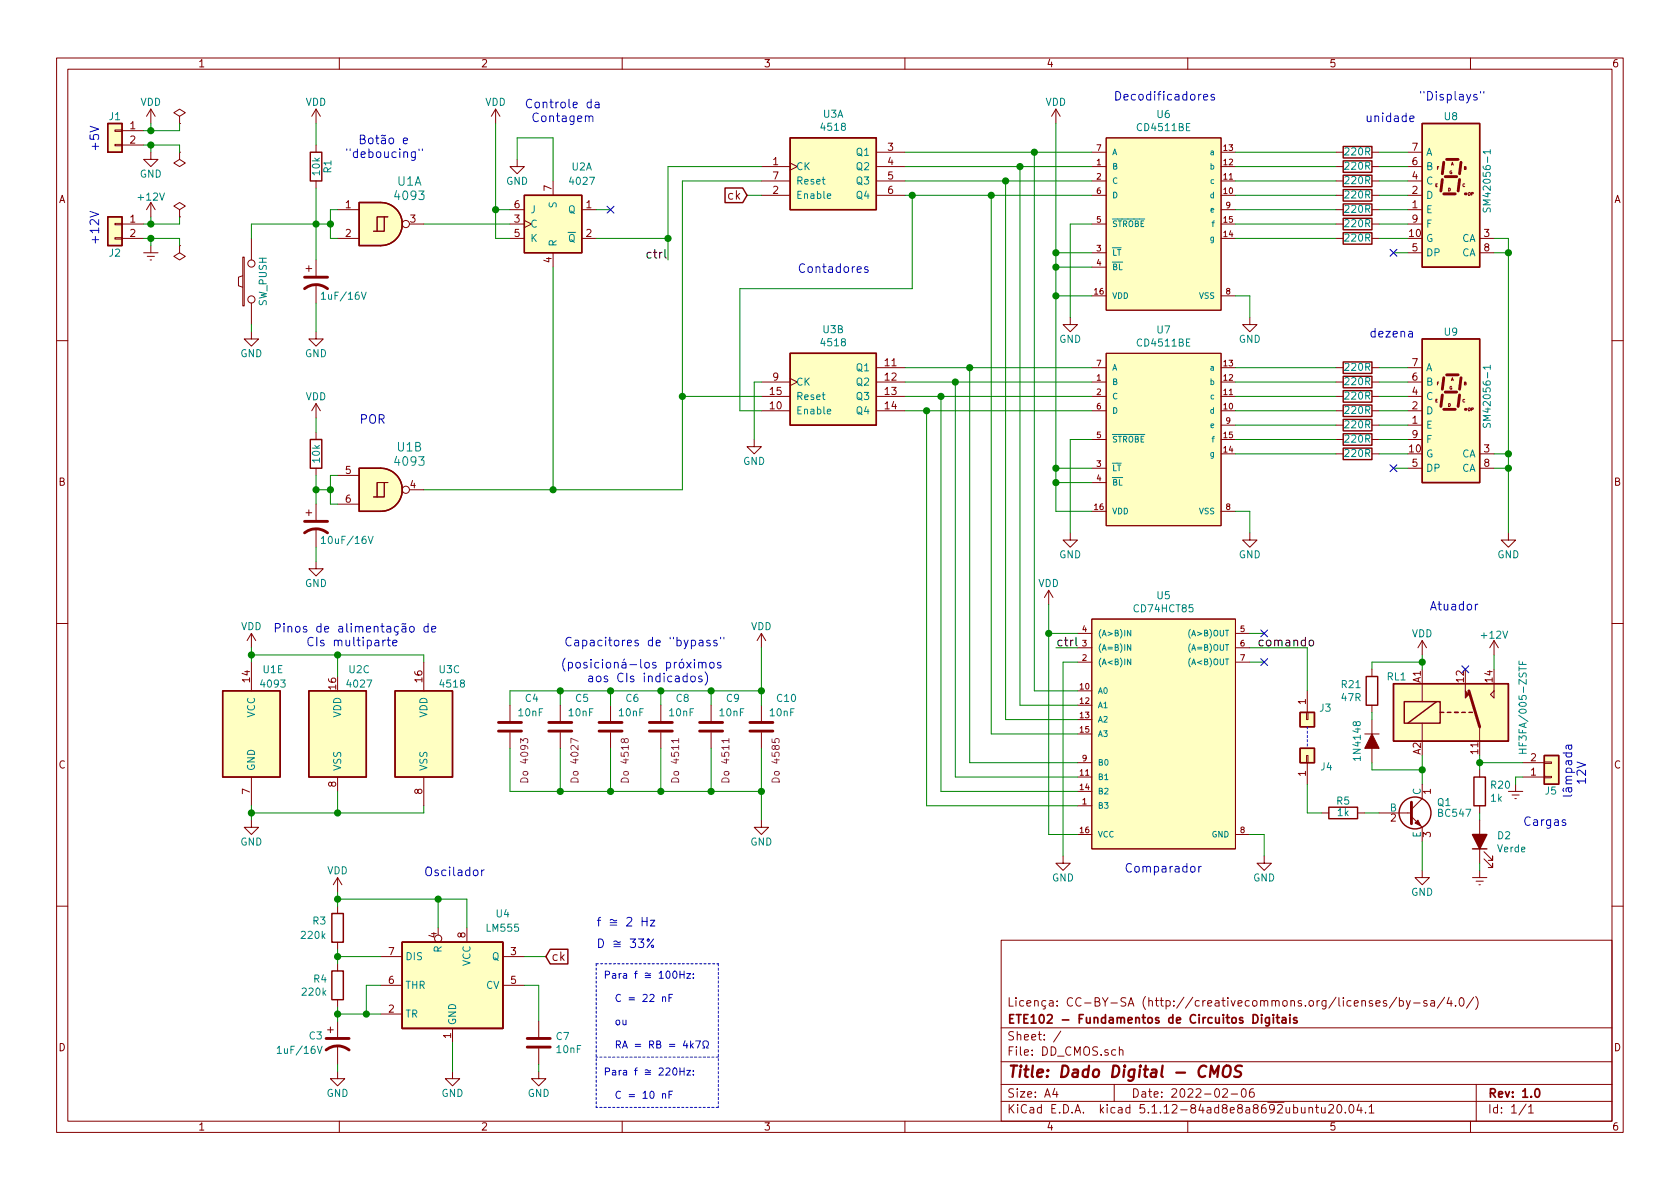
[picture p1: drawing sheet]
<svg xmlns="http://www.w3.org/2000/svg" width="297mm" height="210mm" viewBox="0 0 297 210" stroke-linecap="round" stroke-linejoin="round" font-family="sans-serif">
<g fill="none" stroke="#840000" stroke-width=".18">
<path d="M10 10.3h277v189.9h-277zM12 12.2h273v186.1h-273zM60 10.3v1.9M110 10.3v1.9M160 10.3v1.9M210 10.3v1.9M260 10.3v1.9M20.3 25.5h1.3v.3h-1.3zM20.3 23h1.3v.2h-1.3zM20.3 39.5h1.3v.2h-1.3zM21.6 23.1h3.8M21.6 25.6h3.8"/>
<path d="M21.6 39.6h3.8M20.3 42h1.3v.3h-1.3zM21.6 42.2h3.8M236.2 42.2h1.3M242.6 42.2h1.2M10 60.2h2M285 60.2h2M10 110.3h2M285 110.3h2M269.2 137.4h3.8M269.2 134.9h3.8M273 134.7h1.3v.3h-1.3z"/>
<path d="M273 137.3h1.3v.2h-1.3zM261.6 145v7.6M262.4 151.9l1.5 1.5v-.8v.8h-.8M262.4 150.6l1.5 1.5v-.7v.7h-.8M10 160.2h2M177 166.3h108v32h-108zM242.6 177l-.3-.1-.2 .2v.3l.5 .1v.3h-.5M243.3 177.4l.7-.1-.1-.3-.4-.1-.2 .2 .1 .7h.5M245.1 177l-.3-.1-.2 .2 .1 .3 .4 .1v.3h-.5M246.9 176.3l-1.3 2M247.4 177l.5-.1 .2 .3v.6l-.2 .1-.5-.1M247.4 176.4v1.5"/>
<path d="M248.6 176.9l.4 1M249.4 176.9l-.5 1.4-.3 .1M249.9 177.4h1.2M252.3 177l-.4-.1-.2 .2 .1 .3 .5 .1v.3h-.6M253 177h.6v.9M253.6 177.3l-.5 .1a.29 .29 0 0 0-.2 .2 .29 .29 0 0 0 .2 .3l.5-.1M255.4 176.3l-1.3 2M256.2 176.3l-.3 1.1h.9M256.6 176.9v1M257.4 177.8v.1M258.1 176.6l.2-.2a.8 .8 0 0 1 .6 .8 .8 .8 0 0 1-.6 .7l-.2-.1-.1-.4zM260.6 176.3l-1.3 2"/>
<path d="M260.9 176.2a1.71 1.71 0 0 1 0 2.3M285 160.2h2M60 198.3v1.9M110 198.3v1.9M160 198.3v1.9M177 194.8h108M177 191.8h108M177 187.8h108M177 181.8h108M186.5 192.5l-.4 1h1M186.8 193v1M187.6 182.3l-1.3 2"/>
<path d="M197 191.8v3M197.9 185.7h.1a.37 .37 0 0 1 .6 .1v.8M197.9 185.1v1.5M210 198.3v1.9M216.2 192.7l.2-.2h.4l.2 .5-.9 1h.9M217.7 193.5h1.1M219.6 192.7l.4-.2a.94 .94 0 0 1 0 1.5 .82 .82 0 0 1-.4-1.3zM221.6 192.5a.59 .59 0 0 0-.7 .7l.1 .7 .2 .1 .5-.1 .1-.5-.2-.2-.4-.1-.3 .3M231.4 196l.2-.2 .4 .1 .1 .9M231.4 195.8v1M232.6 195.8h.5M232.8 195.3v1.3l.3 .2"/>
<path d="M233.7 195.8v.8a.37 .37 0 0 0 .6 .1M234.3 195.8v1M234.9 195.5l.3-.2h.3l.2 .2 .1 .3-.1 .2-.8 .8h.9M236.5 195.5l.2-.2a.8 .8 0 0 1 .6 .8 .8 .8 0 0 1-.6 .7l-.2-.1-.1-.4zM237.9 196.7v.1M238.7 195.5l.2-.2a.8 .8 0 0 1 .5 .8 .8 .8 0 0 1-.5 .7l-.2-.1-.2-.4zM240.3 195.2l-.4 1.1h1M240.6 195.8v1M241.4 196.7v.1M242.1 195.8l.4-.5v1.5M242.1 196.8h.8M260 198.3v1.9"/>
<path d="M261 191.8v6.5M269.8 195.2l-1.2 2M270.3 195.8l.4-.5v1.5M270.3 196.8h.8"/>
</g>
<g fill="none" stroke="#840000" stroke-width=".3">
<path d="M223.1 179.4v.2M223.1 179.9v1M224.4 179.9v1.2l-.2 .3h-.4M225.1 179.4v.2M225.1 179.9v1M225.7 179.9h.5M225.9 179.4v1.3l.3 .2M228.1 179.4v.2M228.1 179.9v1M224.4 180l-.4-.1-.3 .3 .2 .6h.5M226.7 180h.6l.1 .9M227.4 180.3l-.6 .1a.29 .29 0 0 0-.2 .2 .29 .29 0 0 0 .2 .3l.6-.1"/>
<path d="M229.3 180a.37 .37 0 0 0-.6 .1l.1 .3 .5 .1 .1 .1-.3 .3-.4-.1M271.5 192.7l.2-.2a.81 .81 0 0 1 .6 .6 .81 .81 0 0 1-.3 .8l-.1 .1a.79 .79 0 0 1-.4-1.3z"/>
</g>
<path d="M213.9 190.4l.2-2 .6 1.5 .8-1.5-.3 2M216.4 188.7a.67 .67 0 0 1 1.2 0 1.43 1.43 0 0 1-.6 1.7l-.6-.1a1.41 1.41 0 0 1 0-1.6zM219.6 188.5l-.3-.1-.7 .1a.47 .47 0 0 0-.2 .5 .47 .47 0 0 0 .3 .4l.4 .1a.48 .48 0 0 1 .3 .5 .48 .48 0 0 1-.4 .4l-.8-.1" fill="none" stroke="#840000" stroke-width=".41"/>
<path d="M19 21.8h2.6v5.1h-2.6zM19 38.3h2.6v5.1h-2.6zM251.5 21.8h10.1v25.4h-10.1zM237.5 41.1h5.1v2.1h-5.1zM273 133.6h2.6v5.1h-2.6zM260.3 150.1h2.6" fill="none" stroke="#840000" stroke-width=".25"/>
<path d="M260.3 147.6h2.6l-1.3 2.5z" fill="#840000" stroke="#840000" stroke-width=".25"/>
<g fill="#ffffc2" stroke="#ffffc2" stroke-width=".18">
<path d="M19 21.8h2.6v5.1h-2.6z"/>
<path d="M19 38.3h2.6v5.1h-2.6z"/>
<path d="M273 133.6h2.6v5.1h-2.6z"/>
<path d="M251.5 21.8h10.1v25.4h-10.1z"/>
</g>
<path d="M255 31.7l-.2 2.1M255.3 34.3h2M255.3 28.7l-.3 2M255.5 31.2h2.1M255.8 28.2h2M258.1 31.7l-.3 2.1M258.3 28.7l-.2 2" fill="none" stroke="#840000" stroke-width=".51"/>
<circle cx="259.1" cy="34.3" r=".25" fill="#840000"/>
<path d="M248.9 37.1h2.6M248.9 34.5h2.6M248.9 32h2.6M248.9 29.5h2.6M248.9 26.9h2.6M248.9 39.6h2.6M248.9 44.7h2.6M261.6 42.2h2.6M261.6 44.7h2.6" fill="none" stroke="#840000" stroke-width=".18"/>
<path d="M262.3 36.8l-.1 .5 .2 .1h.3l.3-.5 .3-.1 .2 .2-.1 .5M263.5 26.8h-1.3l.4 .4M263.5 26.5v.7" fill="none" stroke="#008484" stroke-width=".18"/>
<path d="M251.5 59.9h10.1v25.4h-10.1z" fill="#ffffc2" stroke="#ffffc2" stroke-width=".18"/>
<path d="M251.5 59.9h10.1v25.4h-10.1z" fill="none" stroke="#840000" stroke-width=".25"/>
<path d="M255 69.8l-.2 2.1M255.3 72.4h2M255.3 66.8l-.3 2M255.5 69.3h2.1M255.8 66.3h2M258.1 69.8l-.3 2.1M258.3 66.8l-.2 2" fill="none" stroke="#840000" stroke-width=".51"/>
<circle cx="259.1" cy="72.4" r=".25" fill="#840000"/>
<g fill="none" stroke="#840000" stroke-width=".18">
<path d="M26.7 19.3l-.8 1.3M26.7 19.3v2.5M26.7 19.3l.7 1.3M55.9 19.3l-.8 1.3M55.9 19.3v2.5M55.9 19.3l.7 1.3M87.6 19.3l-.7 1.3M87.6 19.3v2.5M87.6 19.3l.8 1.3M186.7 19.3l-.8 1.3M186.7 19.3v2.5M186.7 19.3l.8 1.3"/>
<path d="M26.7 26.9v1.3h1.2l-1.2 1.3-1.3-1.3h1.3M26.7 35.8v2.5M26.7 35.8l-.8 1.3M26.7 35.8l.7 1.3M31.7 26.9v1.3l1.1 .6-1.1 .7-1-.7 1-.6M31.7 26.9h.1M31.7 37.1l1.1-.7-1.1-.6-1 .6 1 .7v1.2M31.7 38.3h.1M31.7 20.6l1.1-.7-1.1-.6-1 .6 1 .7v1.2M31.7 21.8h.1M55.9 25.6v1.3M55.9 32v1.3"/>
<path d="M59.7 37.1h3.8M67.9 38.3h-1.2v2.6M68.6 38.3h-.7v2.6h-1.9M72.4 39.6h2.5M90.2 37.1h2.5M90.2 39.6h2.5M91.4 28.2v1.3h1.3l-1.3 1.2-1.2-1.2h1.2M92.7 39l1.3 .6-1.3 .7M97.8 32v2.5M102.9 37.1h2.5M134.6 29.5h5.1M134.6 32h5.1"/>
<path d="M134.6 34.5h5.1M139.7 28.8l1.3 .7-1.3 .6M154.9 29.5h5.1M154.9 32h5.1M154.9 34.5h5.1M154.9 26.9h5.1M193 29.5h2.6M193 32h2.6M193 34.5h2.6M193 39.6h2.6M193 26.9h2.6M195.6 24.4h20.3v30.5h-20.3z"/>
<path d="M215.9 29.5h2.5M215.9 32h2.5M215.9 34.5h2.5M215.9 37.1h2.5M215.9 39.6h2.5M215.9 26.9h2.5M236.2 29.5h1.3M236.2 32h1.3M236.2 34.5h1.3M236.2 37.1h1.3M236.2 39.6h1.3M236.2 26.9h1.3"/>
<path d="M242.6 29.5h1.2M242.6 32h1.2M242.6 34.5h1.2M242.6 37.1h1.2M242.6 39.6h1.2M242.6 26.9h1.2M25.4 44.7h2.5M26 45.3h1.3M26.5 46h.3M26.7 43.4v1.3M31.7 43.4v1.3l1.1 .6-1.1 .7-1-.7 1-.6M31.7 43.4h.1"/>
<path d="M42.9 45.5h.3v8.6h-.3zM42.9 48.8l-.7 .2v1.5l.7 .3M44.4 58.7v1.2h1.3l-1.3 1.3-1.2-1.3h1.2M44.4 42.2v3.8M44.4 53.6v3.8M54.1 47.5h1M54.6 47v1M55.9 58.7v1.2h1.2l-1.2 1.3-1.3-1.3h1.3M55.9 46v2.8M55.9 50.3v3.3M59.7 42.2h3.8M90.2 42.2h2.5"/>
<path d="M97.8 44.7v2.5M102.9 42.2h2.5M189.2 56.1v1.3h1.3l-1.3 1.3-1.2-1.3h1.2M193 44.7h2.6M193 52.3h2.6M193 47.2h2.6M215.9 42.2h2.5M215.9 52.3h2.5M221 56.1v1.3h1.2l-1.2 1.3-1.3-1.3h1.3M55.9 71.4v2.5M55.9 76.4v1.3M55.9 71.4l-.8 1.2"/>
<path d="M55.9 71.4l.7 1.2M133.3 77.7v1.3h1.3l-1.3 1.3-1.2-1.3h1.2M134.6 72.6h5.1M134.6 70.1h5.1M134.6 67.6h5.1M139.7 66.9l1.3 .7-1.3 .6M154.9 72.6h5.1M154.9 70.1h5.1M154.9 67.6h5.1M154.9 65h5.1M193 72.6h2.6M193 70.1h2.6"/>
<path d="M193 67.6h2.6M193 65h2.6M193 77.7h2.6M195.6 62.5h20.3v30.5h-20.3zM215.9 75.2h2.5M215.9 72.6h2.5M215.9 70.1h2.5M215.9 67.6h2.5M215.9 65h2.5M215.9 77.7h2.5M236.2 75.2h1.3M236.2 72.6h1.3"/>
<path d="M236.2 70.1h1.3M236.2 67.6h1.3M236.2 65h1.3M236.2 77.7h1.3M242.6 75.2h1.2M242.6 72.6h1.2M242.6 70.1h1.2M242.6 67.6h1.2M242.6 65h1.2M242.6 77.7h1.2M248.9 75.2h2.6M248.9 72.6h2.6"/>
<path d="M248.9 70.1h2.6M248.9 67.6h2.6M248.9 65h2.6M248.9 77.7h2.6M54.1 90.7h1M54.6 90.2v1M55.9 99.3v1.3h1.2l-1.2 1.2-1.3-1.2h1.3M55.9 82.8v1.3M55.9 89.1v2.8M55.9 93.5v3.3M59.7 84.1h3.8M59.7 89.1h3.8"/>
<path d="M67.9 85.3h-1.2v2.6M68.6 85.3h-.7v2.6h-1.9M72.4 86.6h2.5M189.2 94.2v1.3h1.3l-1.3 1.3-1.2-1.3h1.2M193 82.8h2.6M193 90.4h2.6M193 85.3h2.6M215.9 80.3h2.5M215.9 90.4h2.5M221 94.2v1.3h1.2l-1.2 1.3-1.3-1.3h1.3M236.2 80.3h1.3M242.6 80.3h1.2"/>
<path d="M248.9 82.8h2.6M261.6 80.3h2.6M261.6 82.8h2.6M266.7 94.2v1.3h1.3l-1.3 1.3-1.3-1.3h1.3M44.4 112l-.7 1.3M44.4 112v2.5M44.4 117.1v5.1M44.4 112l.8 1.3M74.9 117.1v5.1M134.6 112v2.5M134.6 112l-.7 1.3M134.6 112l.8 1.3"/>
<path d="M185.4 104.4l-.7 1.3M185.4 104.4v2.5M185.4 104.4l.8 1.3M190.5 117.1h2.5M190.5 114.5h2.5M190.5 112h2.5M193 109.5h25.4v40.6h-25.4zM218.4 117.1h2.6M218.4 114.5h2.6M218.4 112h2.6M242.6 118.4v1.2M251.5 113.3v2.5"/>
<path d="M251.5 113.3l-.8 1.2M251.5 113.3l.7 1.2M264.2 113.3v2.5M264.2 113.3l-.8 1.2M264.2 113.3l.7 1.2M44.4 137.4v5.1M59.7 137.4v2.5M74.9 137.4v5.1M90.2 124.7v2.8M90.2 129.5v2.8M99.1 124.7v2.8M99.1 129.5v2.8"/>
<path d="M107.9 124.7v2.8M107.9 129.5v2.8M116.8 124.7v2.8M116.8 129.5v2.8M125.7 124.7v2.8M125.7 129.5v2.8M134.6 124.7v2.8M134.6 129.5v2.8M190.5 139.9h2.5M190.5 129.8h2.5M190.5 122.2h2.5M190.5 137.4h2.5"/>
<path d="M190.5 124.7h2.5M190.5 127.2h2.5M190.5 134.9h2.5M231 126h.3v1.2h-.3zM231 133.6h.3v1.3h-.3zM231.1 122.2v3.8M231.1 134.9v3.8M241.3 129.8h2.5M242.6 124.7v1.3M242.6 127.2v2.6M242.6 132.3v2.6M251.5 120.9v3.2"/>
<path d="M251.5 127.9v3.2M251.5 138.7v2.5l-1.9 1.9M259.1 120.9v1.3M261.6 128.5v2.6M261.6 136.1v1.3M263.5 122.8l.7-.6v1.2zM264.2 120.9v1.3M266.7 139.9h2.5M268 138.7v1.2M44.4 145v1.3h1.3l-1.3 1.3-1.2-1.3h1.2M59.7 155.2v2.5M59.7 155.2l-.8 1.3"/>
<path d="M59.7 155.2l.8 1.3M134.6 145v1.3h1.3l-1.3 1.3-1.3-1.3h1.3M188 151.4v1.2h1.2l-1.2 1.3-1.3-1.3h1.3M190.5 142.5h2.5M190.5 147.6h2.5M218.4 147.6h2.6M223.5 151.4v1.2h1.3l-1.3 1.3-1.3-1.3h1.3M233.7 143.8h1.2M240 143.8h1.3M243.8 143.8h5.8M249.6 144.4l1.9 1.9v2.5M251.5 153.9v1.3h1.2l-1.2 1.3-1.3-1.3h1.3"/>
<path d="M260.3 155.2h2.6M261 155.8h1.3M261.5 156.5h.2M261.6 142.5v1.3M261.6 153.9v1.3M267.3 140.6h1.3M267.8 141.2h.3M59.7 160.3v1.2M59.7 166.6v1.3M59.7 170.4v1.3M59.7 176.8v1.2M67.3 179.3h3.8"/>
<path d="M67.3 169.2h3.8M67.3 174.2h3.8M77.5 164.1v1.2M82.5 164.1v2.5M88.9 169.2h3.8M88.9 174.2h3.8M57.9 182.1h1M58.4 181.6v1M59.7 189.5v1.2h1.3l-1.3 1.3-1.3-1.3h1.3M59.7 180.6v2.8M59.7 184.9v3.3M80 189.5v1.2h1.3l-1.3 1.3-1.3-1.3h1.3"/>
<path d="M80 181.9v2.5M95.2 189.5v1.2h1.3l-1.3 1.3-1.2-1.3h1.2M95.2 180.6v2.8M95.2 185.4v2.8"/>
<circle cx="71.8" cy="39.6" r=".63"/>
<circle cx="44.4" cy="46.6" r=".63"/>
<circle cx="44.4" cy="53" r=".63"/>
<circle cx="71.8" cy="86.6" r=".63"/>
<circle cx="77.5" cy="166" r=".63"/>
</g>
<g fill="none" stroke="#008484" stroke-width=".18">
<path d="M146.3 34.7l.6-.1-.1-.3h-.3l-.2 .1 .1 .6h.4M56.8 52l.4-.3v1.2M56.8 52.9h.8M63.9 51.7l.4 1.2 .4-1.2M146.3 72.8l.6-.1-.1-.3h-.3l-.2 .1 .1 .6h.4M262.3 74.9l-.1 .5 .2 .1h.3l.3-.5 .3-.1 .2 .2-.1 .5M263.5 64.9h-1.3l.4 .4M263.5 64.6v.7M56.8 95.2l.4-.4v1.3M56.8 96.1h.8M65.1 94.8l.4 1.3 .5-1.3M199.9 116.5v1l-.6-1v1"/>
<path d="M199.9 114v1l-.6-1v1M199.9 111.4v1.1l-.6-1.1v1.1M210.5 111.3a1.2 1.2 0 0 0 0 1.5M210.5 113.8a1.2 1.2 0 0 0 0 1.6M210.5 116.4a1.2 1.2 0 0 0 0 1.5M268.6 116.9v.6h1.2M269.2 117.1v.4M268.6 133.2h1.2M269.2 132.5v.7M49 185.4l.4-.4v1.3M49 186.3h.8M56.1 185l.4 1.3 .4-1.3"/>
</g>
<g fill="#ffffc2" stroke="#ffffc2" stroke-width=".18">
<path d="M229.9 126h2.5v2.5h-2.5z"/>
<path d="M229.9 132.3h2.5v2.6h-2.5z"/>
<path d="M246.4 120.9h20.3v10.2h-20.3z"/>
<path d="M67.3 35.8a3.8 3.8 0 0 1 3.8 3.8 3.8 3.8 0 0 1-3.8 3.8z"/>
<path d="M63.5 35.8h3.8v7.6h-3.8z"/>
<path d="M92.7 34.5h10.2v10.2h-10.2z"/>
<path d="M193 109.5h25.4v40.6h-25.4z"/>
<path d="M67.3 82.8a3.8 3.8 0 0 1 3.8 3.8 3.8 3.8 0 0 1-3.8 3.8z"/>
<path d="M63.5 82.8h3.8v7.6h-3.8z"/>
<path d="M139.7 24.4h15.2v12.7h-15.2z"/>
<path d="M39.4 122.2h10.1v15.2h-10.1z"/>
<path d="M139.7 62.5h15.2v12.7h-15.2z"/>
<path d="M69.8 122.2h10.2v15.2h-10.2z"/>
<path d="M71.1 166.6h17.8v15.3h-17.8z"/>
<path d="M54.6 122.2h10.2v15.2h-10.2z"/>
<path d="M195.6 24.4h20.3v30.5h-20.3z"/>
<path d="M195.6 62.5h20.3v30.5h-20.3z"/>
</g>
<g fill="none" stroke="#840000" stroke-width=".25">
<path d="M54.9 26.9h2v5.1h-2zM63.5 35.8h3.8a3.8 3.8 0 0 1 3.8 3.8 3.8 3.8 0 0 1-3.8 3.8h-3.8zM92.7 34.5h10.2v10.2h-10.2zM128.2 33.2h3.1l.8 1.3-.8 1.3h-3.1zM139.7 24.4h15.2v12.7h-15.2zM237.5 28.4h5.1v2.1h-5.1zM237.5 31h5.1v2h-5.1zM237.5 33.5h5.1v2.1h-5.1zM237.5 36.1h5.1v2h-5.1zM237.5 38.6h5.1v2h-5.1zM237.5 25.9h5.1v2h-5.1zM54.9 77.7h2v5.1h-2z"/>
<path d="M139.7 62.5h15.2v12.7h-15.2zM237.5 64h5.1v2h-5.1zM237.5 66.5h5.1v2.1h-5.1zM237.5 69.1h5.1v2h-5.1zM237.5 71.6h5.1v2.1h-5.1zM237.5 74.2h5.1v2h-5.1zM237.5 76.7h5.1v2h-5.1zM237.5 79.2h5.1v2.1h-5.1zM63.5 82.8h3.8a3.8 3.8 0 0 1 3.8 3.8 3.8 3.8 0 0 1-3.8 3.8h-3.8zM241.6 119.6h2v5.1h-2zM39.4 122.2h10.1v15.2h-10.1zM54.6 122.2h10.2v15.2h-10.2z"/>
<path d="M69.8 122.2h10.2v15.2h-10.2zM229.9 126h2.5v2.5h-2.5zM229.9 132.3h2.5v2.6h-2.5zM246.4 120.9h20.3v10.2h-20.3zM248.3 124.1h6.3v3.8h-6.3zM254 124.1l-5.1 3.8M254.6 126h.7M255.9 126h.6M257.2 126h.6M258.4 126h.7M259.7 126h.6M260.6 137.4h2v5.1h-2z"/>
<path d="M234.9 142.7h5.1v2.1h-5.1zM58.7 171.7h2v5.1h-2zM58.7 161.5h2v5.1h-2zM71.1 166.6h17.8v15.3h-17.8zM97.3 167.9h3.1v2.6h-3.1l-.8-1.3z"/>
<circle cx="250.2" cy="143.8" r="2.82"/>
</g>
<g fill="none" stroke="#840000" stroke-width=".51">
<path d="M53.8 51a3.3 3.3 0 0 1 4.1 0M53.8 49h4.1M53.8 94.2a3.3 3.3 0 0 1 4.1 0M53.8 92.2h4.1M88.1 129.3h4.1M88.1 127.8h4.1M97 129.3h4.1M97 127.8h4.1M105.9 129.3h4.1M105.9 127.8h4.1M114.8 129.3h4.1M114.8 127.8h4.1"/>
<path d="M123.7 129.3h4.1M123.7 127.8h4.1M132.6 129.3h4.1M132.6 127.8h4.1M259.7 122.2l1.9 6.3M249.6 141.9v3.8M57.7 185.7a3.3 3.3 0 0 1 4 0M57.7 183.6h4M93.2 183.6h4.1M93.2 185.2h4.1"/>
</g>
<g fill="#840000" stroke="#840000" stroke-width=".18">
<path d="M259.1 122.2l.6 .6-.6 .6z"/>
<path d="M242.6 129.8l1.2 2.5h-2.5z"/>
<path d="M250.2 145.5l.5-.5 .5 1z"/>
</g>
<path d="M92 131.4v-.8l.5 .4 .2-.3 .4-.1 .2 .3-.1 .5M102.2 131.1l-1.3-.5v.8M110.4 130.9l.2-.3h.3l.2 .3-.1 .3-.1 .1h-.4l-.1-.4-.3-.3-.3 .3v.2l.3 .2 .3-.2M120 130.6v.7M128.9 130.6v.7M136.5 130.7v.6h.6l-.1-.4 .2-.3h.3l.3 .3-.2 .4" fill="none" stroke="#840084" stroke-width=".18"/>
<path d="M231.1 128.5v3.8M105.4 170.4v25.4M105.4 170.4h21.6M127 170.4v25.4M127 195.8h-21.6M127 186.9h-21.6" fill="none" stroke="#0000c2" stroke-width=".18" stroke-dasharray=".4 .4"/>
<g fill="none" stroke="#008400" stroke-width=".18">
<path d="M25.4 25.6h6.3v1.3M26.7 21.8v1.3M26.7 25.6v1.3M26.7 38.3v1.3M31.7 38.3v1.3h-6.3M31.7 21.8v1.3h-6.3M55.9 21.8v3.8M55.9 33.3v12.7M58.4 39.6h-14v2.6M59.7 37.1h-1.3v5.1h1.3M74.9 39.6h15.3M87.6 21.8v20.4h2.6"/>
<path d="M87.6 37.1h2.6M91.4 28.2v-3.8h6.4v7.6M105.4 37.1h2.5M132.1 34.5h2.5M134.6 29.5h-16.5v16.5M134.6 32h-14v54.6h-45.7M160 26.9h33M160 29.5h33M160 32h33M160 34.5h33M161.3 34.5v16.5h-30.5v21.6h3.8M175.3 34.5v95.3h15.2"/>
<path d="M177.8 32v95.2h12.7M180.3 29.5v95.2h10.2M182.9 26.9v95.3h7.6M186.7 21.8v68.6h6.3M193 39.6h-3.8v16.5M218.4 26.9h17.8M218.4 29.5h17.8M218.4 32h17.8M218.4 34.5h17.8M218.4 37.1h17.8M218.4 39.6h17.8M243.8 26.9h5.1"/>
<path d="M243.8 29.5h5.1M243.8 32h5.1M243.8 34.5h5.1M243.8 37.1h5.1M243.8 39.6h5.1M25.4 42.2h6.3v1.2M26.7 42.2v1.2M44.4 57.4v1.3M55.9 53.6v5.1M97.8 47.2v39.4M105.4 42.2h12.7M186.7 52.3h6.3"/>
<path d="M186.7 44.7h6.3M186.7 47.2h6.3M218.4 42.2h17.8M218.4 52.3h2.6v3.8M243.8 42.2h5.1M246.4 44.7h2.5M264.2 42.2h2.5v52M264.2 44.7h2.5M55.9 73.9v2.5M120.6 70.1h14M134.6 67.6h-1.3v10.1M160 65h33"/>
<path d="M160 70.1h33M160 67.6h33M160 72.6h33M163.8 72.6v69.9h26.7M166.4 70.1v69.8h24.1M168.9 67.6v69.8h21.6M171.4 65v69.9h19.1M193 77.7h-3.8v16.5M218.4 77.7h17.8M218.4 65h17.8M218.4 70.1h17.8M218.4 75.2h17.8"/>
<path d="M218.4 67.6h17.8M218.4 72.6h17.8M243.8 77.7h5.1M243.8 65h5.1M243.8 70.1h5.1M243.8 75.2h5.1M243.8 67.6h5.1M243.8 72.6h5.1M55.9 84.1v5M55.9 96.8v2.5M55.9 86.6h2.5M59.7 84.1h-1.3v5h1.3"/>
<path d="M186.7 85.3h6.3M186.7 82.8h6.3M218.4 90.4h2.6v3.8M218.4 80.3h17.8M243.8 80.3h5.1M246.4 82.8h2.5M264.2 82.8h2.5M264.2 80.3h2.5M44.4 114.5v2.6M44.4 115.8h30.5v1.3M59.7 115.8v3.8M134.6 114.5v10.2"/>
<path d="M185.4 106.9v40.7h5.1M185.4 112h5.1M186.7 114.5h3.8M190.5 117.1h-2.5v34.3M221 112h2.5M221 117.1h2.5M221 114.5h10.1v7.7M251.5 117.1h-8.9v1.3M251.5 115.8v2.6M264.2 115.8v2.6M59.7 139.9v3.9M90.2 132.3v7.6h44.4"/>
<path d="M99.1 122.2v2.5M99.1 132.3v7.6M107.9 122.2v2.5M107.9 132.3v7.6M116.8 122.2v2.5M116.8 132.3v7.6M125.7 122.2v2.5M125.7 132.3v7.6M134.6 122.2h-44.4v2.5M134.6 132.3v12.7M231.1 138.7v5.1h2.6M242.6 126v1.2"/>
<path d="M242.6 134.9v1.2h8.9M251.5 133.6v5.1M261.6 134.9h7.6M261.6 133.6v2.5M269.2 137.4h-1.2v1.3M44.4 142.5v2.5M59.7 157.7v2.6M59.7 159h22.8v5.1M74.9 142.5v1.3h-30.5M77.5 159v5.1M221 147.6h2.5v3.8M241.3 143.8h2.5"/>
<path d="M251.5 148.8v5.1M261.6 143.8v1.2M261.6 152.6v1.3M59.7 167.9v2.5M59.7 178v2.6M59.7 169.2h7.6M59.7 179.3h7.6M67.3 174.2h-2.5v5.1M92.7 169.2h3.8M92.7 174.2h2.5v6.4M59.7 188.2v1.3M80 184.4v5.1"/>
<path d="M95.2 188.2v1.3"/>
</g>
<path d="M190.2 112.7v1.3l.2 .2M231.5 113.3l.2-.1 .5 .1 .1 .6-.2 .2-.4 .1-.2-.1z" fill="none" stroke="#000" stroke-width=".18"/>
<g fill="none" stroke="#0000c2" stroke-width=".18">
<path d="M104.5 18.1h-.4l-.3 .2v.5l.2 .2h.5M104.5 17.5v1.6M105.3 18.1h.5l.1 1M105.9 18.4l-.5 .1a.3 .3 0 0 0-.2 .3 .3 .3 0 0 0 .2 .3l.5-.1M212.8 17.2l.7-.2v-.2l-.5-.1-.2 .2 .1 .7h.6M214.7 16.8l-.4-.1-.2 .2 .1 .2 .5 .2v.3h-.6M261.1 16.8l-.3-.1-.2 .2v.2l.5 .2v.3h-.5M261.8 16.2v.3M262.4 16.2v.3M15.9 22.3l1.5 .5-1.5 .5M15.9 37.4l1.5 .5-1.5 .5M71.3 24.9l.8-.1-.1-.3-.4-.1-.3 .2 .1 .7h.6"/>
<path d="M73.4 26.8v1.3l-.2 .3-.4-.1M73.4 26.9l-.4-.1-.2 .2v.7a.48 .48 0 0 0 .6 .1M74.1 26.3v.3M74.7 26.3v.3M103.5 20.6l.2-.1 .4 .1 .1 .9M104.2 20.7a.36 .36 0 0 1 .3-.2 .36 .36 0 0 1 .3 .2v.8M249.3 21l.7-.2-.1-.2-.4-.1-.2 .2 .1 .7h.5M153.4 47.2a.37 .37 0 0 0-.5 .2v.2l.6 .3-.2 .3-.4-.1M64.9 113.3l.5-.1 .2 .1v.8a.48 .48 0 0 1-.7 0M66.3 113.3h.6l.1 .9M67 113.6h-.5a.3 .3 0 0 0-.3 .3 .3 .3 0 0 0 .3 .3l.5-.1M67.7 113.2v1"/>
<path d="M68.1 113.2l-.3 .1-.1 .2M68.4 113.2h.6M68.7 112.7v1.3v.1l.3 .1M69.4 113.7l.8-.1-.1-.3-.4-.1-.3 .2 .1 .7h.6M72.5 110.9l.2-.1 .5 .1v.6l-.1 .2-.4 .1-.2-.2zM75.7 110.8h-.4l-.3 .1v.7a.48 .48 0 0 0 .7 .1M75.7 110.3v1.5M76.3 111.3l.8-.2-.1-.3h-.4l-.3 .2 .1 .7h.6M119.5 119.6h.5l.1 1M120.1 119.9l-.5 .1a.31 .31 0 0 0-.2 .3 .31 .31 0 0 0 .2 .3l.5-.1M121.4 117.1l.8 1M121.5 119.6h-.5l-.2 .2v.5l.1 .2h.6"/>
<path d="M121.5 119v1.6M122.2 119.7l.2-.1 .5 .1v.6l-.1 .2-.4 .1-.2-.2zM122.2 117.1l-.8 1M122.8 116.6v.1M122.8 117.1v1M123.5 117.2l.2-.1 .4 .1 .1 .9M123.5 117.1v1M123.6 113.3h.6l.1 .9M124.1 119.6h-.4l-.2 .2 .1 .2 .5 .1v.4h-.6M124.2 117.3a.36 .36 0 0 1 .3-.2 .36 .36 0 0 1 .3 .2v.8M124.3 113.6h-.5a.31 .31 0 0 0-.2 .3 .31 .31 0 0 0 .2 .3l.5-.1M124.7 118.8a1.78 1.78 0 0 1 0 2.4"/>
<path d="M125.5 113.3a.37 .37 0 0 0-.6 .1l.1 .2 .6 .3-.2 .3-.5-.1M125.6 117.2l.4-.1 .3 .3v.4l-.3 .3h-.4l-.1-.3zM126.7 113.3l-.3-.1-.2 .2v.2l.5 .2v.3h-.5M127.4 112.7v.3M127.4 117.2a.37 .37 0 0 0-.6 .1l.1 .2 .6 .3-.2 .3h-.5M128 112.7v.3M261.3 106.9h-.3l-.1 .2M277.2 131.8l.1 .5a.3 .3 0 0 0 .3 .2 .3 .3 0 0 0 .3-.2l-.1-.5M277.9 131.8h-.9v.6M278.8 134.7l1.5 .5-1.5 .6M85.2 153.8v1.1M85.6 153.8l-.3 .1-.1 .2"/>
<path d="M210.6 153.3l.2-.1 .4 .1 .1 .6-.1 .2-.4 .1-.2-.1zM212 153.2v1M212.4 153.2l-.3 .1-.1 .2M276.8 145a.37 .37 0 0 0-.6 .2l.1 .2 .6 .3-.3 .3-.4-.1M112.9 166h.9l-.5 .6 .4 .1v.7l-.2 .2h-.4l-.2-.2M113.5 162.2v1.5M113.5 162.9h.9M114.4 162.2v1.5M114.5 166.1h.3v.3h-.3zM115 162.7h.8l-.8 1h.8M115.2 167.2h.3v.3h-.3zM115.6 166l-1.2 1.6"/>
<path d="M117.1 176.4l.2-.1h.3l.1 .8M117.1 176.3v.8M117.9 171.8l.2-.1a.69 .69 0 0 1 .4 .7 .69 .69 0 0 1-.4 .6 .83 .83 0 0 1-.2-1.2zM118.3 176.4h.4M118.9 175.8h-.6v1.3M119.1 171.9l.2-.2a.67 .67 0 0 1 .4 .7 .67 .67 0 0 1-.4 .6l-.4-.5zM120.2 171.7v1.3M120.2 172.3h.8M121 171.7v1.3M121.4 172.2h.7l-.7 .8h.7M122.6 172.9v.1M122.6 172.2v.1"/>
<path d="M109 180.4h.3l.2 .1v.7h-.3l-.3-.2zM110.1 180.4l.1 .8h.3l.2-.1M110.7 180.4v.8M117.1 193.5l.2-.1h.3l.1 .8M117.1 193.4v.8M117.8 189l.4-.2 .3 .4-.1 .2-.7 .7h.8M118.3 193.6h.4M118.9 193h-.6v1.2M119.1 189l.2-.2a.67 .67 0 0 1 .4 .7 .67 .67 0 0 1-.4 .6l-.4-.5zM120.2 188.8v1.3M120.2 189.5h.8M121 188.8v1.3"/>
<path d="M121.1 184l-.3 .9h.8M121.4 189.3h.7l-.7 .8h.7M121.4 184.5v.8M122.1 184.1v1.2M122.2 184.9l.4 .4M122.6 190v.1M122.6 189.3v.2M122.6 184.5l-.5 .5M123 184.1h.9l-.6 1.2M124.3 185.3h.3v-.2a.54 .54 0 0 1-.3-.7 .54 .54 0 0 1 .8-.3 .59 .59 0 0 1-.2 1v.2h.3"/>
</g>
<g fill="#008400" stroke="#008400" stroke-width=".25">
<circle cx="180.3" cy="29.5" r=".51"/>
<circle cx="186.7" cy="82.8" r=".51"/>
<circle cx="182.9" cy="26.9" r=".51"/>
<circle cx="59.7" cy="179.3" r=".51"/>
<circle cx="59.7" cy="143.8" r=".51"/>
<circle cx="177.8" cy="32" r=".51"/>
<circle cx="55.9" cy="39.6" r=".51"/>
<circle cx="175.3" cy="34.5" r=".51"/>
<circle cx="59.7" cy="169.2" r=".51"/>
<circle cx="116.8" cy="122.2" r=".51"/>
<circle cx="171.5" cy="65" r=".51"/>
<circle cx="64.8" cy="179.3" r=".51"/>
<circle cx="26.7" cy="23.1" r=".51"/>
<circle cx="87.6" cy="37.1" r=".51"/>
<circle cx="108" cy="122.2" r=".51"/>
<circle cx="59.7" cy="159" r=".51"/>
<circle cx="186.7" cy="85.3" r=".51"/>
<circle cx="77.5" cy="159" r=".51"/>
<circle cx="26.7" cy="25.6" r=".51"/>
<circle cx="99.1" cy="122.2" r=".51"/>
<circle cx="44.5" cy="143.8" r=".51"/>
<circle cx="118.1" cy="42.2" r=".51"/>
<circle cx="186.7" cy="52.3" r=".51"/>
<circle cx="186.7" cy="47.2" r=".51"/>
<circle cx="134.6" cy="139.9" r=".51"/>
<circle cx="186.7" cy="44.7" r=".51"/>
<circle cx="251.5" cy="117.1" r=".51"/>
<circle cx="120.7" cy="70.1" r=".51"/>
<circle cx="58.4" cy="86.6" r=".51"/>
<circle cx="44.5" cy="115.8" r=".51"/>
<circle cx="108" cy="139.9" r=".51"/>
<circle cx="161.3" cy="34.5" r=".51"/>
<circle cx="99.1" cy="139.9" r=".51"/>
<circle cx="97.8" cy="86.6" r=".51"/>
<circle cx="266.7" cy="44.7" r=".51"/>
<circle cx="266.7" cy="80.3" r=".51"/>
<circle cx="266.7" cy="82.8" r=".51"/>
<circle cx="58.4" cy="39.6" r=".51"/>
<circle cx="116.8" cy="139.9" r=".51"/>
<circle cx="59.7" cy="115.8" r=".51"/>
<circle cx="251.5" cy="136.1" r=".51"/>
<circle cx="168.9" cy="67.6" r=".51"/>
<circle cx="185.4" cy="112" r=".51"/>
<circle cx="134.6" cy="122.2" r=".51"/>
<circle cx="125.7" cy="139.9" r=".51"/>
<circle cx="166.4" cy="70.1" r=".51"/>
<circle cx="26.7" cy="42.2" r=".51"/>
<circle cx="261.6" cy="134.9" r=".51"/>
<circle cx="26.7" cy="39.6" r=".51"/>
<circle cx="55.9" cy="86.6" r=".51"/>
<circle cx="125.7" cy="122.2" r=".51"/>
<circle cx="163.8" cy="72.6" r=".51"/>
</g>
<path d="M107.3 36.5l1.3 1.2M108.6 36.5l-1.3 1.2M245.8 44.1l1.2 1.2M247 44.1l-1.2 1.2M245.8 82.2l1.2 1.2M247 82.2l-1.2 1.2M222.9 116.5l1.2 1.2M222.9 111.4l1.2 1.2M224.1 116.5l-1.2 1.2M224.1 111.4l-1.2 1.2M258.5 117.7l1.2 1.3M259.7 117.7l-1.2 1.3" fill="none" stroke="#000084" stroke-width=".18"/>
<text font-size="2.8" fill="#840000" x="178" y="190.5">Title: Dado Digital - CMOS</text>
<g font-size="2.1" fill="#0000c2">
<text x="196.8" y="17.8">Decodificadores</text>
<text x="250.8" y="17.8">&quot;Displays&quot;</text>
<text x="92.7" y="19.1">Controle da</text>
<text x="93.3" y="21.6">Contagem</text>
<text x="241.3" y="21.6">unidade</text>
<text x="17.5" y="26.9" transform="rotate(-90 17.5 26.9)">+5V</text>
<text x="61" y="27.9">&quot;deboucing&quot;</text>
<text x="62.1" y="25.5">Botão e</text>
<text x="17.5" y="43.4" transform="rotate(-90 17.5 43.4)">+12V</text>
<text x="141" y="48.3">Contadores</text>
<text x="243" y="59.7">dezena</text>
<text x="63.5" y="74.9">POR</text>
<text x="252.7" y="107.9">Atuador</text>
<text x="48.3" y="111.9">Pinos de alimentação de</text>
<text x="51.2" y="114.3">CIs multiparte</text>
<text x="99.1" y="118.2">(posicioná-los próximos</text>
<text x="99.7" y="114.3">Capacitores de &quot;bypass&quot;</text>
<text x="101.4" y="120.6">aos CIs indicados)</text>
<text x="278" y="141.2" transform="rotate(-90 278 141.2)">lâmpada</text>
<text x="280.4" y="140" transform="rotate(-90 280.4 140)">12V</text>
<text x="269.2" y="146">Cargas</text>
<text x="74.9" y="154.9">Oscilador</text>
<text x="198.8" y="154.3">Comparador</text>
<text x="105.4" y="167.6">D 33%</text>
<text x="105.4" y="163.8">f 2 Hz</text>
</g>
<g font-size="2.1" fill="#008484">
<text x="70" y="35.4">4093</text>
<text x="70.3" y="32.8">U1A</text>
<text x="70" y="82.4">4093</text>
<text x="70.3" y="79.8">U1B</text>
</g>
<g font-size="2.1" fill="#840000">
<text x="128.8" y="35.3">ck</text>
<text x="97.4" y="169.9">ck</text>
<text x="178" y="178">Licença: CC-BY-SA (http://creativecommons.org/licenses/by-sa/4.0/)</text>
<text x="178" y="184">Sheet: /</text>
<text x="178" y="181">ETE102 - Fundamentos de Circuitos Digitais</text>
<text x="178" y="186.7">File: DD_CMOS.sch</text>
<text x="178" y="196.9">KiCad E.D.A. kicad 5.1.12-84ad8e8a8692ubuntu20.04.1</text>
<text x="178" y="194.1">Size: A4</text>
<text x="200" y="194.1">Date: 2022-02-06</text>
<text x="263" y="194.1">Rev: 1.0</text>
<text x="263" y="196.9">Id: 1/1</text>
</g>
<g font-size="2.1">
<text x="114.8" y="45.7">ctrl</text>
<text x="186.7" y="114.3">ctrl</text>
<text x="222.2" y="114.3">comando</text>
</g>
<g font-size="1.8" fill="#840000">
<text x="35" y="11.9">1</text>
<text x="85" y="11.9">2</text>
<text x="135" y="11.9">3</text>
<text x="185" y="11.9">4</text>
<text x="235" y="11.9">5</text>
<text x="285" y="11.9">6</text>
<text x="23" y="22.9">1</text>
<text x="23" y="25.4">2</text>
<text x="136.7" y="29.2">1</text>
<text x="157" y="26.7">3</text>
<text x="157" y="29.2">4</text>
<text x="249.7" y="29.2">6</text>
<text x="249.7" y="26.7">7</text>
<text x="10.4" y="35.9">A</text>
<text x="97.5" y="33.8" transform="rotate(-90 97.5 33.8)">7</text>
<text x="136.7" y="34.3">2</text>
<text x="136.7" y="31.7">7</text>
<text x="157" y="31.7">5</text>
<text x="157" y="34.3">6</text>
<text x="249.7" y="34.3">2</text>
<text x="249.7" y="31.7">4</text>
<text x="285.4" y="35.9">A</text>
<text x="23" y="39.4">1</text>
<text x="23" y="41.9">2</text>
<text x="61.1" y="36.8">1</text>
<text x="61.1" y="41.9">2</text>
<text x="72.5" y="39.4">3</text>
<text x="91" y="39.4">3</text>
<text x="91" y="41.9">5</text>
<text x="91" y="36.8">6</text>
<text x="103.7" y="36.8">1</text>
<text x="103.7" y="41.9">2</text>
<text x="249.2" y="41.9">10</text>
<text x="249.7" y="36.8">1</text>
<text x="249.7" y="39.4">9</text>
<text x="262.4" y="41.9">3</text>
<text x="97.5" y="46.5" transform="rotate(-90 97.5 46.5)">4</text>
<text x="249.7" y="44.4">5</text>
<text x="262.4" y="44.4">8</text>
<text x="156.5" y="64.8">11</text>
<text x="249.7" y="64.8">7</text>
<text x="136.2" y="69.8">15</text>
<text x="136.7" y="67.3">9</text>
<text x="156.5" y="67.3">12</text>
<text x="156.5" y="69.8">13</text>
<text x="249.7" y="69.8">4</text>
<text x="249.7" y="67.3">6</text>
<text x="136.2" y="72.4">10</text>
<text x="156.5" y="72.4">14</text>
<text x="249.7" y="74.9">1</text>
<text x="249.7" y="72.4">2</text>
<text x="249.7" y="77.5">9</text>
<text x="61.1" y="83.8">5</text>
<text x="249.2" y="80">10</text>
<text x="249.7" y="82.5">5</text>
<text x="262.4" y="80">3</text>
<text x="262.4" y="82.5">8</text>
<text x="10.4" y="85.9">B</text>
<text x="61.1" y="88.9">6</text>
<text x="72.5" y="86.4">4</text>
<text x="285.4" y="85.9">B</text>
<text x="44.2" y="120.6" transform="rotate(-90 44.2 120.6)">14</text>
<text x="59.4" y="121.9" transform="rotate(-90 59.4 121.9)">16</text>
<text x="74.7" y="120.6" transform="rotate(-90 74.7 120.6)">16</text>
<text x="230.9" y="124.6" transform="rotate(-90 230.9 124.6)">1</text>
<text x="251.2" y="120.7" transform="rotate(-90 251.2 120.7)">A1</text>
<text x="258.8" y="120.6" transform="rotate(-90 258.8 120.6)">12</text>
<text x="263.9" y="120.6" transform="rotate(-90 263.9 120.6)">14</text>
<text x="10.4" y="135.9">C</text>
<text x="230.9" y="137.3" transform="rotate(-90 230.9 137.3)">1</text>
<text x="251.2" y="133.4" transform="rotate(-90 251.2 133.4)">A2</text>
<text x="261.4" y="133.3" transform="rotate(-90 261.4 133.3)">11</text>
<text x="270.7" y="137.2">1</text>
<text x="270.7" y="134.6">2</text>
<text x="285.4" y="135.9">C</text>
<text x="44.2" y="140.4" transform="rotate(-90 44.2 140.4)">7</text>
<text x="59.4" y="139.2" transform="rotate(-90 59.4 139.2)">8</text>
<text x="74.7" y="140.4" transform="rotate(-90 74.7 140.4)">8</text>
<text x="253" y="140.4" transform="rotate(-90 253 140.4)">1</text>
<text x="245.9" y="145.3">2</text>
<text x="253" y="148.1" transform="rotate(-90 253 148.1)">3</text>
<text x="77.2" y="165.8" transform="rotate(-90 77.2 165.8)">4</text>
<text x="82.3" y="165.8" transform="rotate(-90 82.3 165.8)">8</text>
<text x="68.7" y="174">6</text>
<text x="68.7" y="168.9">7</text>
<text x="90.3" y="168.9">3</text>
<text x="90.3" y="174">5</text>
<text x="68.7" y="179.1">2</text>
<text x="10.4" y="185.9">D</text>
<text x="79.8" y="183.6" transform="rotate(-90 79.8 183.6)">1</text>
<text x="285.4" y="185.9">D</text>
<text x="35" y="199.9">1</text>
<text x="85" y="199.9">2</text>
<text x="135" y="199.9">3</text>
<text x="185" y="199.9">4</text>
<text x="235" y="199.9">5</text>
<text x="285" y="199.9">6</text>
</g>
<g font-size="1.8" fill="#008484">
<text x="19.4" y="21.3">J1</text>
<text x="24.8" y="18.7">VDD</text>
<text x="54" y="18.7">VDD</text>
<text x="85.8" y="18.7">VDD</text>
<text x="145.4" y="23.1">4518</text>
<text x="145.6" y="20.8">U3A</text>
<text x="184.8" y="18.7">VDD</text>
<text x="201.3" y="23.2">CD4511BE</text>
<text x="204.6" y="20.9">U6</text>
<text x="255.4" y="21.3">U8</text>
<text x="151.6" y="27.6">Q1</text>
<text x="237.9" y="27.5">220R</text>
<text x="252.1" y="27.6">A</text>
<text x="24.6" y="35.5">+12V</text>
<text x="24.7" y="31.4">GND</text>
<text x="56.6" y="30.9" transform="rotate(-90 56.6 30.9)">10k</text>
<text x="58.6" y="30.6" transform="rotate(-90 58.6 30.6)">R1</text>
<text x="89.5" y="32.7">GND</text>
<text x="100.9" y="32.7">4027</text>
<text x="101.1" y="30.1">U2A</text>
<text x="140.7" y="30.1">CK</text>
<text x="140.7" y="35.2">Enable</text>
<text x="140.7" y="32.6">Reset</text>
<text x="151.6" y="30.1">Q2</text>
<text x="151.6" y="32.6">Q3</text>
<text x="151.6" y="35.2">Q4</text>
<text x="237.9" y="30">220R</text>
<text x="237.9" y="32.6">220R</text>
<text x="237.9" y="35.1">220R</text>
<text x="252.1" y="35.2">D</text>
<text x="252.1" y="32.6">C</text>
<text x="252.1" y="30.1">B</text>
<text x="93.7" y="40.3">C</text>
<text x="93.7" y="37.7">J</text>
<text x="98.4" y="36.7" transform="rotate(-90 98.4 36.7)">S</text>
<text x="100.5" y="37.7">Q</text>
<text x="237.9" y="37.6">220R</text>
<text x="237.9" y="40.2">220R</text>
<text x="252.1" y="37.7">E</text>
<text x="252.1" y="40.3">F</text>
<text x="263.6" y="36.6" transform="rotate(-90 263.6 36.6)">SM42056-1</text>
<text x="19.4" y="45.4">J2</text>
<text x="93.7" y="42.8">K</text>
<text x="98.4" y="43.7" transform="rotate(-90 98.4 43.7)">R</text>
<text x="100.5" y="42.8">Q</text>
<text x="237.9" y="42.7">220R</text>
<text x="252.1" y="42.8">G</text>
<text x="252.1" y="45.3">DP</text>
<text x="258.4" y="42.8">CA</text>
<text x="258.4" y="45.3">CA</text>
<text x="57.4" y="53">1uF/16V</text>
<text x="47.2" y="54.1" transform="rotate(-90 47.2 54.1)">SW_PUSH</text>
<text x="145.6" y="58.9">U3B</text>
<text x="204.6" y="59">U7</text>
<text x="255.4" y="59.4">U9</text>
<text x="42.5" y="63.2">GND</text>
<text x="53.9" y="63.2">GND</text>
<text x="145.4" y="61.2">4518</text>
<text x="151.6" y="65.7">Q1</text>
<text x="187.3" y="60.6">GND</text>
<text x="201.3" y="61.3">CD4511BE</text>
<text x="219" y="60.6">GND</text>
<text x="237.9" y="65.6">220R</text>
<text x="252.1" y="65.7">A</text>
<text x="54" y="70.8">VDD</text>
<text x="140.7" y="70.7">Reset</text>
<text x="140.7" y="68.2">CK</text>
<text x="151.6" y="68.2">Q2</text>
<text x="151.6" y="70.7">Q3</text>
<text x="237.9" y="68.1">220R</text>
<text x="237.9" y="70.7">220R</text>
<text x="252.1" y="70.7">C</text>
<text x="252.1" y="68.2">B</text>
<text x="140.7" y="73.3">Enable</text>
<text x="151.6" y="73.3">Q4</text>
<text x="237.9" y="73.2">220R</text>
<text x="237.9" y="75.7">220R</text>
<text x="252.1" y="75.8">E</text>
<text x="252.1" y="73.3">D</text>
<text x="263.6" y="74.7" transform="rotate(-90 263.6 74.7)">SM42056-1</text>
<text x="56.6" y="81.7" transform="rotate(-90 56.6 81.7)">10k</text>
<text x="131.4" y="82.2">GND</text>
<text x="237.9" y="78.3">220R</text>
<text x="237.9" y="80.8">220R</text>
<text x="252.1" y="80.9">G</text>
<text x="252.1" y="83.4">DP</text>
<text x="252.1" y="78.4">F</text>
<text x="258.4" y="80.9">CA</text>
<text x="258.4" y="83.4">CA</text>
<text x="57.5" y="96.2">10uF/16V</text>
<text x="187.3" y="98.7">GND</text>
<text x="219" y="98.7">GND</text>
<text x="264.7" y="98.7">GND</text>
<text x="53.9" y="103.8">GND</text>
<text x="183.6" y="103.8">VDD</text>
<text x="204.6" y="106">U5</text>
<text x="42.6" y="111.4">VDD</text>
<text x="132.8" y="111.4">VDD</text>
<text x="200.7" y="108.3">CD74HCT85</text>
<text x="249.6" y="112.7">VDD</text>
<text x="262.1" y="112.9">+12V</text>
<text x="46.6" y="119">U1E</text>
<text x="61.7" y="119">U2C</text>
<text x="77.7" y="119">U3C</text>
<text x="46.3" y="121.6">4093</text>
<text x="61.5" y="121.6">4027</text>
<text x="78" y="121.6">4518</text>
<text x="92.9" y="124.1">C4</text>
<text x="101.8" y="124.1">C5</text>
<text x="110.7" y="124.1">C6</text>
<text x="119.6" y="124.1">C8</text>
<text x="128.5" y="124.1">C9</text>
<text x="137.4" y="124.1">C10</text>
<text x="233.4" y="125.9">J3</text>
<text x="237.3" y="121.7">R21</text>
<text x="237.3" y="124">47R</text>
<text x="245.3" y="120.3">RL1</text>
<text x="45.1" y="126.9" transform="rotate(-90 45.1 126.9)">VCC</text>
<text x="60.3" y="126.9" transform="rotate(-90 60.3 126.9)">VDD</text>
<text x="75.6" y="126.9" transform="rotate(-90 75.6 126.9)">VDD</text>
<text x="91.8" y="126.7">10nF</text>
<text x="100.7" y="126.7">10nF</text>
<text x="109.6" y="126.7">10nF</text>
<text x="118.4" y="126.7">10nF</text>
<text x="127.3" y="126.7">10nF</text>
<text x="136.2" y="126.7">10nF</text>
<text x="45.1" y="136.4" transform="rotate(-90 45.1 136.4)">GND</text>
<text x="60.3" y="136.4" transform="rotate(-90 60.3 136.4)">VSS</text>
<text x="75.6" y="136.4" transform="rotate(-90 75.6 136.4)">VSS</text>
<text x="233.6" y="136.2">J4</text>
<text x="240.6" y="134.2" transform="rotate(-90 240.6 134.2)">1N4148</text>
<text x="269.9" y="132.2" transform="rotate(-90 269.9 132.2)">HF3FA/005-ZSTF</text>
<text x="236.4" y="142.3">R5</text>
<text x="245.7" y="143.5">B</text>
<text x="251.2" y="140.6" transform="rotate(-90 251.2 140.6)">C</text>
<text x="254.2" y="142.5">Q1</text>
<text x="263.6" y="141.8">1k</text>
<text x="263.7" y="139.5">R20</text>
<text x="273.3" y="140.5">J5</text>
<text x="42.5" y="149.5">GND</text>
<text x="132.7" y="149.5">GND</text>
<text x="236.5" y="144.3">1k</text>
<text x="251.2" y="148.2" transform="rotate(-90 251.2 148.2)">E</text>
<text x="254.4" y="144.4">BC547</text>
<text x="264.8" y="148.4">D2</text>
<text x="57.8" y="154.6">VDD</text>
<text x="186" y="155.9">GND</text>
<text x="221.6" y="155.9">GND</text>
<text x="264.8" y="150.7">Verde</text>
<text x="249.5" y="158.4">GND</text>
<text x="53.4" y="166">220k</text>
<text x="55.3" y="163.5">R3</text>
<text x="86.2" y="164.8">LM555</text>
<text x="87.8" y="162.2">U4</text>
<text x="55.5" y="173.8">R4</text>
<text x="71.6" y="169.8">DIS</text>
<text x="78.1" y="168.4" transform="rotate(-90 78.1 168.4)">R</text>
<text x="83.2" y="170.9" transform="rotate(-90 83.2 170.9)">VCC</text>
<text x="87" y="169.8">Q</text>
<text x="53.6" y="176.1">220k</text>
<text x="71.6" y="180">TR</text>
<text x="71.6" y="174.9">THR</text>
<text x="85.9" y="174.9">CV</text>
<text x="54.7" y="183.8">C3</text>
<text x="80.6" y="181.4" transform="rotate(-90 80.6 181.4)">GND</text>
<text x="98.4" y="183.9">C7</text>
<text x="49.6" y="186.4">1uF/16V</text>
<text x="98.5" y="186.2">10nF</text>
<text x="57.7" y="194">GND</text>
<text x="78.1" y="194">GND</text>
<text x="93.3" y="194">GND</text>
</g>
<g font-size="1.8" fill="#840084">
<text x="93.4" y="137.9" transform="rotate(-90 93.4 137.9)">Do 4093</text>
<text x="102.3" y="137.9" transform="rotate(-90 102.3 137.9)">Do 4027</text>
<text x="111.2" y="137.9" transform="rotate(-90 111.2 137.9)">Do 4518</text>
<text x="120.1" y="137.9" transform="rotate(-90 120.1 137.9)">Do 4511</text>
<text x="129" y="137.9" transform="rotate(-90 129 137.9)">Do 4511</text>
<text x="137.8" y="137.9" transform="rotate(-90 137.8 137.9)">Do 4585</text>
</g>
<g font-size="1.8" fill="#0000c2">
<text x="106.7" y="173.1">Para f 100Hz:</text>
<text x="107.7" y="177.2">C = 22 nF</text>
<text x="107.7" y="185.4">RA = RB = 4k7</text>
<text x="106.7" y="190.2">Para f 220Hz:</text>
<text x="107.7" y="194.3">C = 10 nF</text>
</g>
<g font-size="1.4" fill="#840000">
<text x="193.9" y="29.2">1</text>
<text x="193.9" y="26.7">7</text>
<text x="216.4" y="29.2">12</text>
<text x="216.4" y="26.7">13</text>
<text x="193.9" y="31.7">2</text>
<text x="193.9" y="34.3">6</text>
<text x="216.4" y="34.3">10</text>
<text x="216.4" y="31.7">11</text>
<text x="193.9" y="39.4">5</text>
<text x="216.4" y="41.9">14</text>
<text x="216.4" y="39.4">15</text>
<text x="216.8" y="36.8">9</text>
<text x="193.9" y="44.4">3</text>
<text x="193.9" y="47">4</text>
<text x="193.5" y="52.1">16</text>
<text x="216.8" y="52.1">8</text>
<text x="193.9" y="64.8">7</text>
<text x="216.4" y="64.8">13</text>
<text x="193.9" y="67.3">1</text>
<text x="193.9" y="69.8">2</text>
<text x="216.4" y="69.8">11</text>
<text x="216.4" y="67.3">12</text>
<text x="193.9" y="77.5">5</text>
<text x="193.9" y="72.4">6</text>
<text x="216.4" y="72.4">10</text>
<text x="216.4" y="77.5">15</text>
<text x="216.8" y="74.9">9</text>
<text x="193.9" y="82.5">3</text>
<text x="216.4" y="80">14</text>
<text x="193.9" y="85.1">4</text>
<text x="193.5" y="90.2">16</text>
<text x="216.8" y="90.2">8</text>
<text x="191.4" y="111.8">4</text>
<text x="219.3" y="111.8">5</text>
<text x="191.4" y="116.8">2</text>
<text x="191.4" y="114.3">3</text>
<text x="219.3" y="114.3">6</text>
<text x="219.3" y="116.8">7</text>
<text x="191" y="121.9">10</text>
<text x="191" y="124.5">12</text>
<text x="191" y="127">13</text>
<text x="191" y="129.5">15</text>
<text x="191" y="137.2">11</text>
<text x="191.4" y="134.6">9</text>
<text x="191" y="139.7">14</text>
<text x="191.4" y="142.2">1</text>
<text x="191" y="147.3">16</text>
<text x="219.3" y="147.3">8</text>
</g>
<g font-size="1.4" fill="#008484">
<text x="196.6" y="30">B</text>
<text x="196.6" y="27.4">A</text>
<text x="214" y="30">b</text>
<text x="214.1" y="27.4">a</text>
<text x="196.6" y="32.5">C</text>
<text x="196.6" y="35">D</text>
<text x="214" y="35">d</text>
<text x="214.1" y="32.5">c</text>
<text x="196.6" y="40.1">STROBE</text>
<text x="214.1" y="37.6">e</text>
<text x="214.4" y="40.1">f</text>
<text x="196.6" y="45.2">LT</text>
<text x="196.6" y="47.7">BL</text>
<text x="214" y="42.7">g</text>
<text x="196.6" y="52.8">VDD</text>
<text x="212.1" y="52.8">VSS</text>
<text x="196.6" y="65.5">A</text>
<text x="214.1" y="65.5">a</text>
<text x="196.6" y="68.1">B</text>
<text x="196.6" y="70.6">C</text>
<text x="214" y="68.1">b</text>
<text x="214.1" y="70.6">c</text>
<text x="196.6" y="73.1">D</text>
<text x="214" y="73.1">d</text>
<text x="214.1" y="75.7">e</text>
<text x="196.6" y="83.3">LT</text>
<text x="196.6" y="78.2">STROBE</text>
<text x="214" y="80.8">g</text>
<text x="214.4" y="78.2">f</text>
<text x="196.6" y="85.8">BL</text>
<text x="196.6" y="90.9">VDD</text>
<text x="212.1" y="90.9">VSS</text>
<text x="194.1" y="112.5">(A&gt;B)IN</text>
<text x="210.6" y="112.5">(A&gt;B)OUT</text>
<text x="194.1" y="117.6">(A&lt;B)IN</text>
<text x="194.1" y="115.1">(A=B)IN</text>
<text x="210.6" y="115.1">(A=B)OUT</text>
<text x="210.6" y="117.6">(A&lt;B)OUT</text>
<text x="194.1" y="122.7">A0</text>
<text x="194.1" y="125.2">A1</text>
<text x="194.1" y="127.8">A2</text>
<text x="194.1" y="130.3">A3</text>
<text x="194.1" y="137.9">B1</text>
<text x="194.1" y="135.4">B0</text>
<text x="194.1" y="143">B3</text>
<text x="194.1" y="140.5">B2</text>
<text x="194.1" y="148.1">VCC</text>
<text x="214.3" y="148.1">GND</text>
</g>
<g font-size=".7" fill="#840000">
<text x="254.1" y="30">F</text>
<text x="256.5" y="29.2">A</text>
<text x="258.8" y="30">B</text>
<text x="253.8" y="33">E</text>
<text x="256" y="33.8">D</text>
<text x="256.3" y="30.8">G</text>
<text x="258.6" y="33">C</text>
<text x="259.6" y="34.6">DP</text>
<text x="253.8" y="71.1">E</text>
<text x="254.1" y="68.1">F</text>
<text x="256" y="71.9">D</text>
<text x="256.3" y="68.9">G</text>
<text x="256.5" y="67.3">A</text>
<text x="258.6" y="71.1">C</text>
<text x="258.8" y="68.1">B</text>
<text x="259.6" y="72.7">DP</text>
</g>
</svg>
